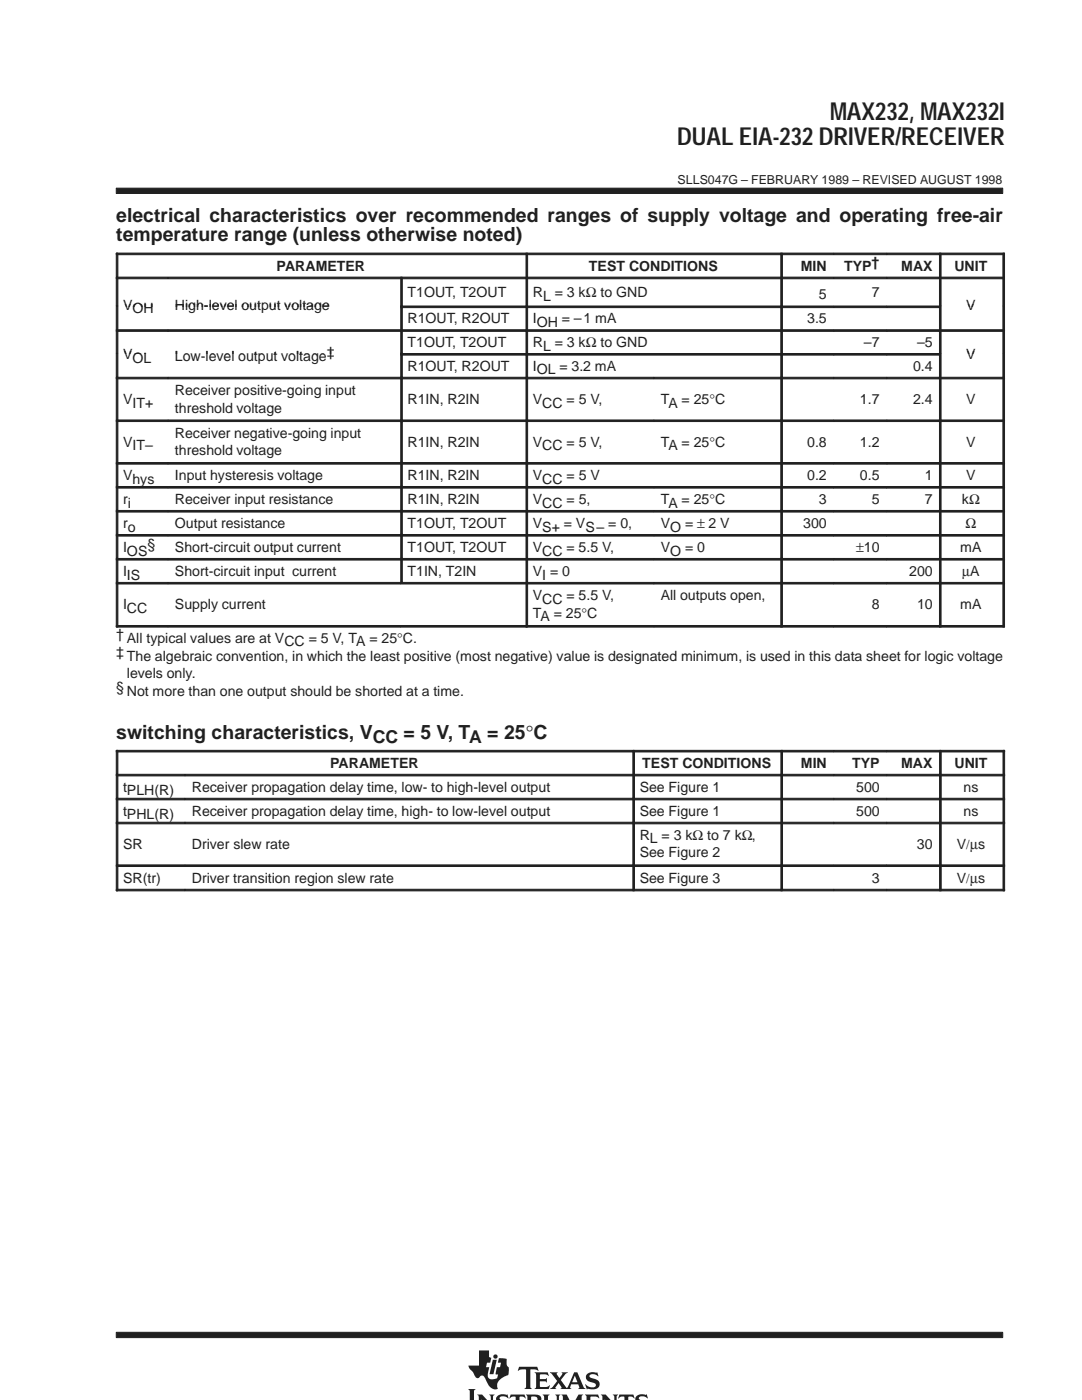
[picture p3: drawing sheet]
<svg xmlns="http://www.w3.org/2000/svg" width="216mm" height="279mm" viewBox="0 0 216 279" stroke-linecap="round" stroke-linejoin="round" font-family="sans-serif">
<g fill="#231f20" stroke="#231f20" stroke-width=".2">
<path d="M23.2 37.6h176.9v1h-176.9z" fill-rule="evenodd"/>
<path d="M23.2 265.9h176.9v1.1h-176.9z" fill-rule="evenodd"/>
</g>
<g fill="#231f20">
<path d="M98.3 271.4h.8l-.6 2.9h-.8z"/>
<path d="M104.9 278.3h1.9a.89 .89 0 0 1 .9 .2 .89 .89 0 0 1 .2 .9h-.8h1.5h-3.7h.3v-.8z" fill-rule="evenodd"/>
<path d="M109.7 273.9h1.6l-.2 .3 .5 .8 .6-.8-.1-.3h1.2l-.4 .3-1 1.2 1.2 1.6 1.5-3.1h.6l1.2 2.9 .4 .4-1.4-.1a.22 .22 0 0 0 .2-.1 .22 .22 0 0 0 0-.3l-.2-.4h-1.4l-.2 .7 .2 .2h-2.2l.2-.3-.5-.9-.7 .9 .2 .3h-1.3l.6-.4 .9-1.2z" fill-rule="evenodd"/>
<path d="M127.1 278.5l.8-.2 .9 .1 .2-.1 .3 .8h-.1a1.2 1.2 0 0 0-1.7-.1 .99 .99 0 0 0 1.3 .4h.7h-2.9h2.2h-1.7a.36 .36 0 0 1-.3-.1 .36 .36 0 0 1 0-.4z" fill-rule="evenodd"/>
<path d="M123.6 278.3h2.8l.2 .8-.5-.3-.6-.1-.1 .7h.3h-1.4h.3l-.1-.7-.7 .1-.5 .3z" fill-rule="evenodd"/>
<path d="M116.7 278.3h2.6l.3 .7-.7-.3h-1l-.1 .7h2h-3.1h.3v-.7z" fill-rule="evenodd"/>
<path d="M119.9 278.3h1l1.7 1.1v-.8l-.3-.3 1 .1-.3 .3v.7l-2.3-.1v.1h.3h-1.1h.3v-.8z" fill-rule="evenodd"/>
<path d="M112 278.3h1.1l1.1 1.1 1.2-1.1h1l-.3 .4v.7h.3h-4.4h.3v-.7z" fill-rule="evenodd"/>
<path d="M99.3 278.5l.7-.2 1.1 .1 .1-.1 .3 .8-.6-.3-.8-.1a.4 .4 0 0 0-.4 .4 .4 .4 0 0 0 .5 .3h1.5h-2.9h2.2h-2v-.4z" fill-rule="evenodd"/>
<path d="M101.9 278.3h2.8l.2 .8-.5-.3-.6-.1-.1 .7h.3h-1.4h.3l-.1-.7-.7 .1-.5 .3z" fill-rule="evenodd"/>
<path d="M108.3 278.3h1.3l-.2 .3-.1 .8h1.8v-.7l-.3-.4 1 .1-.3 .2v.8h-2.9v-.7z" fill-rule="evenodd"/>
<path d="M95.2 278.3h1l1.7 1.1v-.8l-.3-.3 1.1 .1-.3 .3v.7l-2.4-.1v.1h.3h-1.1h.3v-.8z" fill-rule="evenodd"/>
<path d="M93.4 277.2h1.5l-.3 .4v1.8h.3h-1.5h.3v-1.8z" fill-rule="evenodd"/>
<path d="M103.6 272.8h3.6l.2 .8-.4-.3-1.2 .1v3.5l.3 .3h-1.4l.2-.2 .1-.3v-3.2l-.1-.2h-.8l-.7 .3z" fill-rule="evenodd"/>
<path d="M106.7 273.9h2.6l.1 .7-.5-.3-1.2 .1v.8h1.1l.3-.2v.9l-.4-.2h-1v1l.2 .1h1.2l.5-.3h.1l-.2 .7h-2.8l.3-.5v-2.3z" fill-rule="evenodd"/>
<path d="M117.1 274.3a2.09 2.09 0 0 1 1.9-.3l.2-.2 .1 .9a1.22 1.22 0 0 0-1.7-.1 .82 .82 0 0 0 .9 .6 1.06 1.06 0 0 1 1.2 1 1.06 1.06 0 0 1-1.2 1.1l-1.2-.1-.2 .1-.3-1 .8 .5 .8 .1a.46 .46 0 0 0 .5-.5 .46 .46 0 0 0-.5-.4l-.2-.1a1.11 1.11 0 0 1-1.2-1.5z" fill-rule="evenodd"/>
<path d="M95.6 269.5h2v1.3l.4 .2-.2 1h-.6l-.2 .9h.6l-.3 1.2 .1 .7a.9 .9 0 0 0 1.2 .4l.6-.1 .2-.8-.5-.1 .2-1.3h.7l.2-.9h-.7l.3-1 1.5 .2v1.1l.2 .4 .2 .2v.7a.81 .81 0 0 1-.6 1 2.73 2.73 0 0 0-1.7 1.7l.1 .9h-.1a1.81 1.81 0 0 1-2.1-1.5l-.3-.6a.7 .7 0 0 0-.6-.6 .7 .7 0 0 0-.7 .5 1.12 1.12 0 0 1-1.1-1l-.7-.8-.2-.7h2.1z" fill-rule="evenodd"/>
<circle cx="98.9" cy="270.7" r=".43"/>
</g>
<g fill="#fff">
<path d="M114.7 274.5l.5 1.4h-1z"/>
<path d="M106 278.8l.6-.1a.47 .47 0 0 1 .5 .2 .47 .47 0 0 1 0 .5h-1.1z" fill-rule="evenodd"/>
</g>
<g fill="#231f20" stroke="#231f20" stroke-width=".2">
<path d="M23.2 50.5h.3v4.8h-.3z" fill-rule="evenodd"/>
<path d="M23.2 50.5h81.7v.3h-81.7z" fill-rule="evenodd"/>
<path d="M105 50.5h.3v4.8h-.3z" fill-rule="evenodd"/>
<path d="M105 50.5h50.8v.3h-50.8z" fill-rule="evenodd"/>
<path d="M155.8 50.5h.3v4.8h-.3z" fill-rule="evenodd"/>
<path d="M155.8 50.5h10.5v.3h-10.5z" fill-rule="evenodd"/>
<path d="M166.3 50.5h10.6v.3h-10.6z" fill-rule="evenodd"/>
<path d="M176.9 50.5h10.5v.3h-10.5z" fill-rule="evenodd"/>
<path d="M187.5 50.5h.3v4.8h-.3z" fill-rule="evenodd"/>
<path d="M200.1 50.5h.3v4.8h-.3z" fill-rule="evenodd"/>
<path d="M187.5 50.5h12.9v.3h-12.9z" fill-rule="evenodd"/>
<path d="M23.2 55.3h.3v5.8h-.3z" fill-rule="evenodd"/>
<path d="M23.2 55.3h10.3v.3h-10.3z" fill-rule="evenodd"/>
<path d="M33.5 55.3h46.4v.3h-46.4z" fill-rule="evenodd"/>
<path d="M80 55.3h.3v5.8h-.3z" fill-rule="evenodd"/>
<path d="M80 55.3h24.9v.3h-24.9z" fill-rule="evenodd"/>
<path d="M105 55.3h.3v5.8h-.3z" fill-rule="evenodd"/>
<path d="M105 55.3h50.8v.3h-50.8z" fill-rule="evenodd"/>
<path d="M155.8 55.3h.3v5.8h-.3z" fill-rule="evenodd"/>
<path d="M155.8 55.3h10.5v.3h-10.5z" fill-rule="evenodd"/>
<path d="M166.3 55.3h10.6v.3h-10.6z" fill-rule="evenodd"/>
<path d="M176.9 55.3h10.5v.3h-10.5z" fill-rule="evenodd"/>
<path d="M187.5 55.3h.3v5.8h-.3z" fill-rule="evenodd"/>
<path d="M200.1 55.3h.3v5.8h-.3z" fill-rule="evenodd"/>
<path d="M187.5 55.3h12.9v.3h-12.9z" fill-rule="evenodd"/>
<path d="M23.2 61.1h.3v4.7h-.3z" fill-rule="evenodd"/>
<path d="M80 61.1h.3v4.7h-.3z" fill-rule="evenodd"/>
<path d="M80 61.1h24.9v.3h-24.9z" fill-rule="evenodd"/>
<path d="M105 61.1h.3v4.7h-.3z" fill-rule="evenodd"/>
<path d="M105 61.1h50.8v.3h-50.8z" fill-rule="evenodd"/>
<path d="M155.8 61.1h.3v4.7h-.3z" fill-rule="evenodd"/>
<path d="M155.8 61.1h10.5v.3h-10.5z" fill-rule="evenodd"/>
<path d="M166.3 61.1h10.6v.3h-10.6z" fill-rule="evenodd"/>
<path d="M176.9 61.1h10.5v.3h-10.5z" fill-rule="evenodd"/>
<path d="M187.5 61.1h.3v4.7h-.3z" fill-rule="evenodd"/>
<path d="M200.1 61.1h.3v4.7h-.3z" fill-rule="evenodd"/>
<path d="M23.2 65.8h.3v4.7h-.3z" fill-rule="evenodd"/>
<path d="M23.2 65.8h10.3v.3h-10.3z" fill-rule="evenodd"/>
<path d="M33.5 65.8h46.4v.3h-46.4z" fill-rule="evenodd"/>
<path d="M80 65.8h.3v4.7h-.3z" fill-rule="evenodd"/>
<path d="M80 65.8h24.9v.3h-24.9z" fill-rule="evenodd"/>
<path d="M105 65.8h.3v4.7h-.3z" fill-rule="evenodd"/>
<path d="M105 65.8h50.8v.3h-50.8z" fill-rule="evenodd"/>
<path d="M155.8 65.8h.3v4.7h-.3z" fill-rule="evenodd"/>
<path d="M155.8 65.8h10.5v.3h-10.5z" fill-rule="evenodd"/>
<path d="M166.3 65.8h10.6v.3h-10.6z" fill-rule="evenodd"/>
<path d="M176.9 65.8h10.5v.3h-10.5z" fill-rule="evenodd"/>
<path d="M187.5 65.8h.3v4.7h-.3z" fill-rule="evenodd"/>
<path d="M200.1 65.8h.3v4.7h-.3z" fill-rule="evenodd"/>
<path d="M187.5 65.8h12.9v.3h-12.9z" fill-rule="evenodd"/>
<path d="M23.2 70.6h.3v4.7h-.3z" fill-rule="evenodd"/>
<path d="M80 70.6h.3v4.7h-.3z" fill-rule="evenodd"/>
<path d="M80 70.6h24.9v.3h-24.9z" fill-rule="evenodd"/>
<path d="M105 70.6h.3v4.7h-.3z" fill-rule="evenodd"/>
<path d="M105 70.6h50.8v.3h-50.8z" fill-rule="evenodd"/>
<path d="M155.8 70.6h.3v4.7h-.3z" fill-rule="evenodd"/>
<path d="M155.8 70.6h10.5v.3h-10.5z" fill-rule="evenodd"/>
<path d="M166.3 70.6h10.6v.3h-10.6z" fill-rule="evenodd"/>
<path d="M176.9 70.6h10.5v.3h-10.5z" fill-rule="evenodd"/>
<path d="M187.5 70.6h.3v4.7h-.3z" fill-rule="evenodd"/>
<path d="M200.1 70.6h.3v4.7h-.3z" fill-rule="evenodd"/>
<path d="M23.2 75.3h.3v8.5h-.3z" fill-rule="evenodd"/>
<path d="M23.2 75.3h10.3v.3h-10.3z" fill-rule="evenodd"/>
<path d="M33.5 75.3h46.4v.3h-46.4z" fill-rule="evenodd"/>
<path d="M80 75.3h.3v8.5h-.3z" fill-rule="evenodd"/>
<path d="M80 75.3h24.9v.3h-24.9z" fill-rule="evenodd"/>
<path d="M105 75.3h.3v8.5h-.3z" fill-rule="evenodd"/>
<path d="M105 75.3h25.5v.3h-25.5z" fill-rule="evenodd"/>
<path d="M130.5 75.3h25.3v.3h-25.3z" fill-rule="evenodd"/>
<path d="M155.8 75.3h.3v8.5h-.3z" fill-rule="evenodd"/>
<path d="M155.8 75.3h10.5v.3h-10.5z" fill-rule="evenodd"/>
<path d="M166.3 75.3h10.6v.3h-10.6z" fill-rule="evenodd"/>
<path d="M176.9 75.3h10.5v.3h-10.5z" fill-rule="evenodd"/>
<path d="M187.5 75.3h.3v8.5h-.3z" fill-rule="evenodd"/>
<path d="M200.1 75.3h.3v8.5h-.3z" fill-rule="evenodd"/>
<path d="M187.5 75.3h12.9v.3h-12.9z" fill-rule="evenodd"/>
<path d="M23.2 83.8h.3v8.5h-.3z" fill-rule="evenodd"/>
<path d="M23.2 83.8h10.3v.3h-10.3z" fill-rule="evenodd"/>
<path d="M33.5 83.8h46.4v.3h-46.4z" fill-rule="evenodd"/>
<path d="M80 83.8h.3v8.5h-.3z" fill-rule="evenodd"/>
<path d="M80 83.8h24.9v.3h-24.9z" fill-rule="evenodd"/>
<path d="M105 83.8h.3v8.5h-.3z" fill-rule="evenodd"/>
<path d="M105 83.8h25.5v.3h-25.5z" fill-rule="evenodd"/>
<path d="M130.5 83.8h25.3v.3h-25.3z" fill-rule="evenodd"/>
<path d="M155.8 83.8h.3v8.5h-.3z" fill-rule="evenodd"/>
<path d="M155.8 83.8h10.5v.3h-10.5z" fill-rule="evenodd"/>
<path d="M166.3 83.8h10.6v.3h-10.6z" fill-rule="evenodd"/>
<path d="M176.9 83.8h10.5v.3h-10.5z" fill-rule="evenodd"/>
<path d="M187.5 83.8h.3v8.5h-.3z" fill-rule="evenodd"/>
<path d="M200.1 83.8h.3v8.5h-.3z" fill-rule="evenodd"/>
<path d="M187.5 83.8h12.9v.3h-12.9z" fill-rule="evenodd"/>
<path d="M23.2 92.3h.3v4.8h-.3z" fill-rule="evenodd"/>
<path d="M23.2 92.3h10.3v.3h-10.3z" fill-rule="evenodd"/>
<path d="M33.5 92.3h46.4v.3h-46.4z" fill-rule="evenodd"/>
<path d="M80 92.3h.3v4.8h-.3z" fill-rule="evenodd"/>
<path d="M80 92.3h24.9v.3h-24.9z" fill-rule="evenodd"/>
<path d="M105 92.3h.3v4.8h-.3z" fill-rule="evenodd"/>
<path d="M105 92.3h50.8v.3h-50.8z" fill-rule="evenodd"/>
<path d="M155.8 92.3h.3v4.8h-.3z" fill-rule="evenodd"/>
<path d="M155.8 92.3h10.5v.3h-10.5z" fill-rule="evenodd"/>
<path d="M166.3 92.3h10.6v.3h-10.6z" fill-rule="evenodd"/>
<path d="M176.9 92.3h10.5v.3h-10.5z" fill-rule="evenodd"/>
<path d="M187.5 92.3h.3v4.8h-.3z" fill-rule="evenodd"/>
<path d="M200.1 92.3h.3v4.8h-.3z" fill-rule="evenodd"/>
<path d="M187.5 92.3h12.9v.3h-12.9z" fill-rule="evenodd"/>
<path d="M23.2 97.1h.3v4.8h-.3z" fill-rule="evenodd"/>
<path d="M23.2 97.1h10.3v.3h-10.3z" fill-rule="evenodd"/>
<path d="M33.5 97.1h46.4v.3h-46.4z" fill-rule="evenodd"/>
<path d="M80 97.1h.3v4.8h-.3z" fill-rule="evenodd"/>
<path d="M80 97.1h24.9v.3h-24.9z" fill-rule="evenodd"/>
<path d="M105 97.1h.3v4.8h-.3z" fill-rule="evenodd"/>
<path d="M105 97.1h25.5v.3h-25.5z" fill-rule="evenodd"/>
<path d="M130.5 97.1h25.3v.3h-25.3z" fill-rule="evenodd"/>
<path d="M155.8 97.1h.3v4.8h-.3z" fill-rule="evenodd"/>
<path d="M155.8 97.1h10.5v.3h-10.5z" fill-rule="evenodd"/>
<path d="M166.3 97.1h10.6v.3h-10.6z" fill-rule="evenodd"/>
<path d="M176.9 97.1h10.5v.3h-10.5z" fill-rule="evenodd"/>
<path d="M187.5 97.1h.3v4.8h-.3z" fill-rule="evenodd"/>
<path d="M200.1 97.1h.3v4.8h-.3z" fill-rule="evenodd"/>
<path d="M187.5 97.1h12.9v.3h-12.9z" fill-rule="evenodd"/>
<path d="M23.2 101.9h.3v4.8h-.3z" fill-rule="evenodd"/>
<path d="M23.2 101.9h10.3v.3h-10.3z" fill-rule="evenodd"/>
<path d="M33.5 101.9h46.4v.3h-46.4z" fill-rule="evenodd"/>
<path d="M80 101.9h.3v4.8h-.3z" fill-rule="evenodd"/>
<path d="M80 101.9h24.9v.3h-24.9z" fill-rule="evenodd"/>
<path d="M105 101.9h.3v4.8h-.3z" fill-rule="evenodd"/>
<path d="M105 101.9h25.5v.3h-25.5z" fill-rule="evenodd"/>
<path d="M130.5 101.9h25.3v.3h-25.3z" fill-rule="evenodd"/>
<path d="M155.8 101.9h.3v4.8h-.3z" fill-rule="evenodd"/>
<path d="M155.8 101.9h10.5v.3h-10.5z" fill-rule="evenodd"/>
<path d="M166.3 101.9h10.6v.3h-10.6z" fill-rule="evenodd"/>
<path d="M176.9 101.9h10.5v.3h-10.5z" fill-rule="evenodd"/>
<path d="M187.5 101.9h.3v4.8h-.3z" fill-rule="evenodd"/>
<path d="M200.1 101.9h.3v4.8h-.3z" fill-rule="evenodd"/>
<path d="M187.5 101.9h12.9v.3h-12.9z" fill-rule="evenodd"/>
<path d="M23.2 106.7h.3v4.7h-.3z" fill-rule="evenodd"/>
<path d="M23.2 106.7h10.3v.3h-10.3z" fill-rule="evenodd"/>
<path d="M33.5 106.7h46.4v.3h-46.4z" fill-rule="evenodd"/>
<path d="M80 106.7h.3v4.7h-.3z" fill-rule="evenodd"/>
<path d="M80 106.7h24.9v.3h-24.9z" fill-rule="evenodd"/>
<path d="M105 106.7h.3v4.7h-.3z" fill-rule="evenodd"/>
<path d="M105 106.7h25.5v.3h-25.5z" fill-rule="evenodd"/>
<path d="M130.5 106.7h25.3v.3h-25.3z" fill-rule="evenodd"/>
<path d="M155.8 106.7h.3v4.7h-.3z" fill-rule="evenodd"/>
<path d="M155.8 106.7h10.5v.3h-10.5z" fill-rule="evenodd"/>
<path d="M166.3 106.7h10.6v.3h-10.6z" fill-rule="evenodd"/>
<path d="M176.9 106.7h10.5v.3h-10.5z" fill-rule="evenodd"/>
<path d="M187.5 106.7h.3v4.7h-.3z" fill-rule="evenodd"/>
<path d="M200.1 106.7h.3v4.7h-.3z" fill-rule="evenodd"/>
<path d="M187.5 106.7h12.9v.3h-12.9z" fill-rule="evenodd"/>
<path d="M23.2 111.5h.3v4.7h-.3z" fill-rule="evenodd"/>
<path d="M23.2 111.5h10.3v.3h-10.3z" fill-rule="evenodd"/>
<path d="M33.5 111.5h46.4v.3h-46.4z" fill-rule="evenodd"/>
<path d="M80 111.5h.3v4.7h-.3z" fill-rule="evenodd"/>
<path d="M80 111.5h24.9v.3h-24.9z" fill-rule="evenodd"/>
<path d="M105 111.5h.3v4.7h-.3z" fill-rule="evenodd"/>
<path d="M105 111.5h25.5v.3h-25.5z" fill-rule="evenodd"/>
<path d="M130.5 111.5h25.3v.3h-25.3z" fill-rule="evenodd"/>
<path d="M155.8 111.5h.3v4.7h-.3z" fill-rule="evenodd"/>
<path d="M155.8 111.5h10.5v.3h-10.5z" fill-rule="evenodd"/>
<path d="M166.3 111.5h10.6v.3h-10.6z" fill-rule="evenodd"/>
<path d="M176.9 111.5h10.5v.3h-10.5z" fill-rule="evenodd"/>
<path d="M187.5 111.5h.3v4.7h-.3z" fill-rule="evenodd"/>
<path d="M200.1 111.5h.3v4.7h-.3z" fill-rule="evenodd"/>
<path d="M187.5 111.5h12.9v.3h-12.9z" fill-rule="evenodd"/>
<path d="M23.2 116.2h.3v9h-.3z" fill-rule="evenodd"/>
<path d="M23.2 116.2h10.3v.4h-10.3z" fill-rule="evenodd"/>
<path d="M23.2 124.8h10.3v.4h-10.3z" fill-rule="evenodd"/>
<path d="M33.5 116.2h46.4v.4h-46.4z" fill-rule="evenodd"/>
<path d="M33.5 124.8h46.4v.4h-46.4z" fill-rule="evenodd"/>
<path d="M80 116.2h24.9v.4h-24.9z" fill-rule="evenodd"/>
<path d="M80 124.8h24.9v.4h-24.9z" fill-rule="evenodd"/>
<path d="M105 116.2h.3v9h-.3z" fill-rule="evenodd"/>
<path d="M105 116.2h25.5v.4h-25.5z" fill-rule="evenodd"/>
<path d="M105 124.8h25.5v.4h-25.5z" fill-rule="evenodd"/>
<path d="M130.5 116.2h25.3v.4h-25.3z" fill-rule="evenodd"/>
<path d="M130.5 124.8h25.3v.4h-25.3z" fill-rule="evenodd"/>
<path d="M155.8 116.2h.3v9h-.3z" fill-rule="evenodd"/>
<path d="M155.8 116.2h10.5v.4h-10.5z" fill-rule="evenodd"/>
<path d="M155.8 124.8h10.5v.4h-10.5z" fill-rule="evenodd"/>
<path d="M166.3 116.2h10.6v.4h-10.6z" fill-rule="evenodd"/>
<path d="M166.3 124.8h10.6v.4h-10.6z" fill-rule="evenodd"/>
<path d="M176.9 116.2h10.5v.4h-10.5z" fill-rule="evenodd"/>
<path d="M176.9 124.8h10.5v.4h-10.5z" fill-rule="evenodd"/>
<path d="M187.5 116.2h.3v9h-.3z" fill-rule="evenodd"/>
<path d="M200.1 116.2h.3v9h-.3z" fill-rule="evenodd"/>
<path d="M187.5 116.2h12.9v.4h-12.9z" fill-rule="evenodd"/>
<path d="M187.5 124.8h12.9v.4h-12.9z" fill-rule="evenodd"/>
<path d="M23.2 149.8h.3v4.7h-.3z" fill-rule="evenodd"/>
<path d="M23.2 149.8h103.1v.3h-103.1z" fill-rule="evenodd"/>
<path d="M126.3 149.8h.3v4.7h-.3z" fill-rule="evenodd"/>
<path d="M126.3 149.8h29.5v.3h-29.5z" fill-rule="evenodd"/>
<path d="M155.8 149.8h.3v4.7h-.3z" fill-rule="evenodd"/>
<path d="M155.8 149.8h10.5v.3h-10.5z" fill-rule="evenodd"/>
<path d="M166.4 149.8h10.5v.3h-10.5z" fill-rule="evenodd"/>
<path d="M176.9 149.8h10.6v.3h-10.6z" fill-rule="evenodd"/>
<path d="M187.5 149.8h.3v4.7h-.3z" fill-rule="evenodd"/>
<path d="M200.1 149.8h.4v4.7h-.4z" fill-rule="evenodd"/>
<path d="M187.5 149.8h13v.3h-13z" fill-rule="evenodd"/>
<path d="M23.2 154.5h.3v4.8h-.3z" fill-rule="evenodd"/>
<path d="M23.2 154.5h13.7v.4h-13.7z" fill-rule="evenodd"/>
<path d="M36.9 154.5h89.4v.4h-89.4z" fill-rule="evenodd"/>
<path d="M126.3 154.5h.3v4.8h-.3z" fill-rule="evenodd"/>
<path d="M126.3 154.5h29.5v.4h-29.5z" fill-rule="evenodd"/>
<path d="M155.8 154.5h.3v4.8h-.3z" fill-rule="evenodd"/>
<path d="M155.8 154.5h10.5v.4h-10.5z" fill-rule="evenodd"/>
<path d="M166.4 154.5h10.5v.4h-10.5z" fill-rule="evenodd"/>
<path d="M176.9 154.5h10.6v.4h-10.6z" fill-rule="evenodd"/>
<path d="M187.5 154.5h.3v4.8h-.3z" fill-rule="evenodd"/>
<path d="M200.1 154.5h.4v4.8h-.4z" fill-rule="evenodd"/>
<path d="M187.5 154.5h13v.4h-13z" fill-rule="evenodd"/>
<path d="M23.2 159.3h.3v4.8h-.3z" fill-rule="evenodd"/>
<path d="M23.2 159.3h13.7v.3h-13.7z" fill-rule="evenodd"/>
<path d="M36.9 159.3h89.4v.3h-89.4z" fill-rule="evenodd"/>
<path d="M126.3 159.3h.3v4.8h-.3z" fill-rule="evenodd"/>
<path d="M126.3 159.3h29.5v.3h-29.5z" fill-rule="evenodd"/>
<path d="M155.8 159.3h.3v4.8h-.3z" fill-rule="evenodd"/>
<path d="M155.8 159.3h10.5v.3h-10.5z" fill-rule="evenodd"/>
<path d="M166.4 159.3h10.5v.3h-10.5z" fill-rule="evenodd"/>
<path d="M176.9 159.3h10.6v.3h-10.6z" fill-rule="evenodd"/>
<path d="M187.5 159.3h.3v4.8h-.3z" fill-rule="evenodd"/>
<path d="M200.1 159.3h.4v4.8h-.4z" fill-rule="evenodd"/>
<path d="M187.5 159.3h13v.3h-13z" fill-rule="evenodd"/>
<path d="M23.2 164.1h.3v8.5h-.3z" fill-rule="evenodd"/>
<path d="M23.2 164.1h13.7v.3h-13.7z" fill-rule="evenodd"/>
<path d="M36.9 164.1h89.4v.3h-89.4z" fill-rule="evenodd"/>
<path d="M126.3 164.1h.3v8.5h-.3z" fill-rule="evenodd"/>
<path d="M126.3 164.1h29.5v.3h-29.5z" fill-rule="evenodd"/>
<path d="M155.8 164.1h.3v8.5h-.3z" fill-rule="evenodd"/>
<path d="M155.8 164.1h10.5v.3h-10.5z" fill-rule="evenodd"/>
<path d="M166.4 164.1h10.5v.3h-10.5z" fill-rule="evenodd"/>
<path d="M176.9 164.1h10.6v.3h-10.6z" fill-rule="evenodd"/>
<path d="M187.5 164.1h.3v8.5h-.3z" fill-rule="evenodd"/>
<path d="M200.1 164.1h.4v8.5h-.4z" fill-rule="evenodd"/>
<path d="M187.5 164.1h13v.3h-13z" fill-rule="evenodd"/>
<path d="M23.2 172.6h.3v5.2h-.3z" fill-rule="evenodd"/>
<path d="M23.2 172.6h13.7v.3h-13.7z" fill-rule="evenodd"/>
<path d="M23.2 177.5h13.7v.3h-13.7z" fill-rule="evenodd"/>
<path d="M36.9 172.6h89.4v.3h-89.4z" fill-rule="evenodd"/>
<path d="M36.9 177.5h89.4v.3h-89.4z" fill-rule="evenodd"/>
<path d="M126.3 172.6h.3v5.2h-.3z" fill-rule="evenodd"/>
<path d="M126.3 172.6h29.5v.3h-29.5z" fill-rule="evenodd"/>
<path d="M126.3 177.5h29.5v.3h-29.5z" fill-rule="evenodd"/>
<path d="M155.8 172.6h.3v5.2h-.3z" fill-rule="evenodd"/>
<path d="M155.8 172.6h10.5v.3h-10.5z" fill-rule="evenodd"/>
<path d="M155.8 177.5h10.5v.3h-10.5z" fill-rule="evenodd"/>
<path d="M166.4 172.6h10.5v.3h-10.5z" fill-rule="evenodd"/>
<path d="M166.4 177.5h10.5v.3h-10.5z" fill-rule="evenodd"/>
<path d="M176.9 172.6h10.6v.3h-10.6z" fill-rule="evenodd"/>
<path d="M176.9 177.5h10.6v.3h-10.6z" fill-rule="evenodd"/>
<path d="M187.5 172.6h.3v5.2h-.3z" fill-rule="evenodd"/>
<path d="M200.1 172.6h.4v5.2h-.4z" fill-rule="evenodd"/>
<path d="M187.5 172.6h13v.3h-13z" fill-rule="evenodd"/>
<path d="M187.5 177.5h13v.3h-13z" fill-rule="evenodd"/>
</g>
<g font-size="4.9" fill="#231f20">
<text x="165.6" y="24">MAX232, MAX232I</text>
<text x="135.1" y="28.9">DUAL EIA-232 DRIVER/RECEIVER</text>
</g>
<g font-size="3.9" fill="#231f20">
<text x="23.2" y="44.3">electrical characteristics over recommended ranges of supply voltage and operating free-air</text>
<text x="23.2" y="48.2">temperature range (unless otherwise noted)</text>
<text x="23.2" y="147.4">switching characteristics, V</text>
</g>
<text font-size="3.5" fill="#231f20" x="74.4" y="148.4">CC = 5 V, TA = 25°C</text>
<g font-size="2.8" fill="#231f20">
<text x="55.2" y="54">PARAMETER</text>
<text x="81.3" y="59.3">T1OUT, T2OUT</text>
<text x="106.3" y="59.3">RL = 3 kΩ to GND</text>
<text x="117.5" y="54">TEST CONDITIONS</text>
<text x="159.8" y="54">MIN</text>
<text x="163.4" y="59.6">5</text>
<text x="168.4" y="54">TYP†</text>
<text x="173.9" y="59.3">7</text>
<text x="179.8" y="54">MAX</text>
<text x="190.4" y="54">UNIT</text>
<text x="24.6" y="61.8">VOH</text>
<text x="34.9" y="61.8">High-level output voltage</text>
<text x="34.9" y="61.8">High-level out ut voltage</text>
<text x="81.3" y="64.6">R1OUT, R2OUT</text>
<text x="106.3" y="64.6">IOH = –1 mA</text>
<text x="161.1" y="64.6">3.5</text>
<text x="192.8" y="61.8">V</text>
<text x="24.6" y="71.7">VOL</text>
<text x="34.9" y="72">Low level output voltage‡</text>
<text x="34.9" y="72">Low-level output voltage‡</text>
<text x="81.3" y="69.3">T1OUT, T2OUT</text>
<text x="106.3" y="69.3">RL = 3 kΩ to GND</text>
<text x="172.4" y="69.3">–7</text>
<text x="183" y="69.3">–5</text>
<text x="192.8" y="71.7">V</text>
<text x="81.3" y="74">R1OUT, R2OUT</text>
<text x="106.3" y="74">IOL = 3.2 mA</text>
<text x="182.2" y="74">0.4</text>
<text x="24.6" y="80.7">VIT+</text>
<text x="34.9" y="78.8">Receiver positive-going input</text>
<text x="34.9" y="82.3">threshold voltage</text>
<text x="81.3" y="80.7">R1IN, R2IN</text>
<text x="106.3" y="80.7">VCC = 5 V,</text>
<text x="131.8" y="80.7">TA = 25°C</text>
<text x="171.6" y="80.7">1.7</text>
<text x="182.2" y="80.7">2.4</text>
<text x="192.8" y="80.7">V</text>
<text x="24.6" y="89.2">VIT–</text>
<text x="34.9" y="87.3">Receiver negative-going input</text>
<text x="81.3" y="89.2">R1IN, R2IN</text>
<text x="106.3" y="89.2">VCC = 5 V,</text>
<text x="131.8" y="89.2">TA = 25°C</text>
<text x="161.1" y="89.2">0.8</text>
<text x="171.6" y="89.2">1.2</text>
<text x="192.8" y="89.2">V</text>
<text x="24.6" y="95.8">Vhys</text>
<text x="34.9" y="90.9">threshold voltage</text>
<text x="34.9" y="95.8">Input hysteresis voltage</text>
<text x="81.3" y="95.8">R1IN, R2IN</text>
<text x="106.3" y="95.8">VCC = 5 V</text>
<text x="161.1" y="95.8">0.2</text>
<text x="171.6" y="95.8">0.5</text>
<text x="184.5" y="95.8">1</text>
<text x="192.8" y="95.8">V</text>
<text x="24.6" y="100.6">ri</text>
<text x="34.9" y="100.6">Receiver input resistance</text>
<text x="81.3" y="100.6">R1IN, R2IN</text>
<text x="106.3" y="100.6">VCC = 5,</text>
<text x="131.8" y="100.6">TA = 25°C</text>
<text x="163.4" y="100.6">3</text>
<text x="173.9" y="100.6">5</text>
<text x="184.5" y="100.6">7</text>
<text x="191.9" y="100.6">kΩ</text>
<text x="24.6" y="105.4">ro</text>
<text x="34.9" y="105.4">Output resistance</text>
<text x="81.3" y="105.4">T1OUT, T2OUT</text>
<text x="106.3" y="105.4">VS+ = VS– = 0,</text>
<text x="131.8" y="105.4">VO = ± 2 V</text>
<text x="160.3" y="105.4">300</text>
<text x="192.7" y="105.4">Ω</text>
<text x="24.6" y="110.2">IOS§</text>
<text x="34.9" y="110.2">Short-circuit output current</text>
<text x="81.3" y="110.2">T1OUT, T2OUT</text>
<text x="106.3" y="110.2">VCC = 5.5 V,</text>
<text x="131.8" y="110.2">VO = 0</text>
<text x="170.8" y="110.2">±10</text>
<text x="191.6" y="110.2">mA</text>
<text x="24.6" y="115">IIS</text>
<text x="34.9" y="115">Short-circuit input current</text>
<text x="81.3" y="115">T1IN, T2IN</text>
<text x="106.3" y="115">VI = 0</text>
<text x="106.3" y="119.8">VCC = 5.5 V,</text>
<text x="131.8" y="119.8">All outputs open,</text>
<text x="181.4" y="115">200</text>
<text x="192" y="115">µA</text>
<text x="24.6" y="121.6">ICC</text>
<text x="34.9" y="121.6">Supply current</text>
<text x="106.3" y="123.3">TA = 25°C</text>
<text x="173.9" y="121.6">8</text>
<text x="183" y="121.6">10</text>
<text x="191.6" y="121.6">mA</text>
<text x="23.2" y="131.1">‡ The algebraic convention, in which the least positive (most negative) value is designated minimum, is used in this data sheet for logic voltage</text>
<text x="23.2" y="127.6">† All typical values are at V</text>
<text x="56.7" y="129">CC = 5 V, TA = 25°C.</text>
<text x="25.3" y="135.3">levels only.</text>
<text x="23.2" y="138.2">§ Not more than one output should be shorted at a time.</text>
<text x="65.9" y="153.3">PARAMETER</text>
<text x="128.2" y="153.3">TEST CONDITIONS</text>
<text x="159.8" y="153.3">MIN</text>
<text x="170" y="153.3">TYP</text>
<text x="179.8" y="153.3">MAX</text>
<text x="190.5" y="153.3">UNIT</text>
<text x="24.6" y="158.1">tPLH(R)</text>
<text x="38.3" y="158.1">Receiver propagation delay time, low- to high-level output</text>
<text x="127.6" y="158.1">See Figure 1</text>
<text x="170.8" y="158.1">500</text>
<text x="192.3" y="158.1">ns</text>
<text x="24.6" y="162.8">tPHL(R)</text>
<text x="38.3" y="162.8">Receiver propagation delay time, high- to low-level output</text>
<text x="127.6" y="162.8">See Figure 1</text>
<text x="127.6" y="167.6">RL = 3 kΩ to 7 kΩ,</text>
<text x="170.8" y="162.8">500</text>
<text x="192.3" y="162.8">ns</text>
<text x="24.6" y="169.5">SR</text>
<text x="38.3" y="169.5">Driver slew rate</text>
<text x="127.6" y="171.1">See Figure 2</text>
<text x="183" y="169.5">30</text>
<text x="190.9" y="169.5">V/µs</text>
<text x="24.6" y="176.1">SR(tr)</text>
<text x="38.3" y="176.1">Driver transition region slew rate</text>
<text x="127.6" y="176.1">See Figure 3</text>
<text x="174" y="176.1">3</text>
<text x="190.9" y="176.1">V/µs</text>
</g>
<text font-size="2.5" fill="#231f20" x="135.2" y="36.8">SLLS047G – FEBRUARY 1989 – REVISED AUGUST 1998</text>
</svg>
